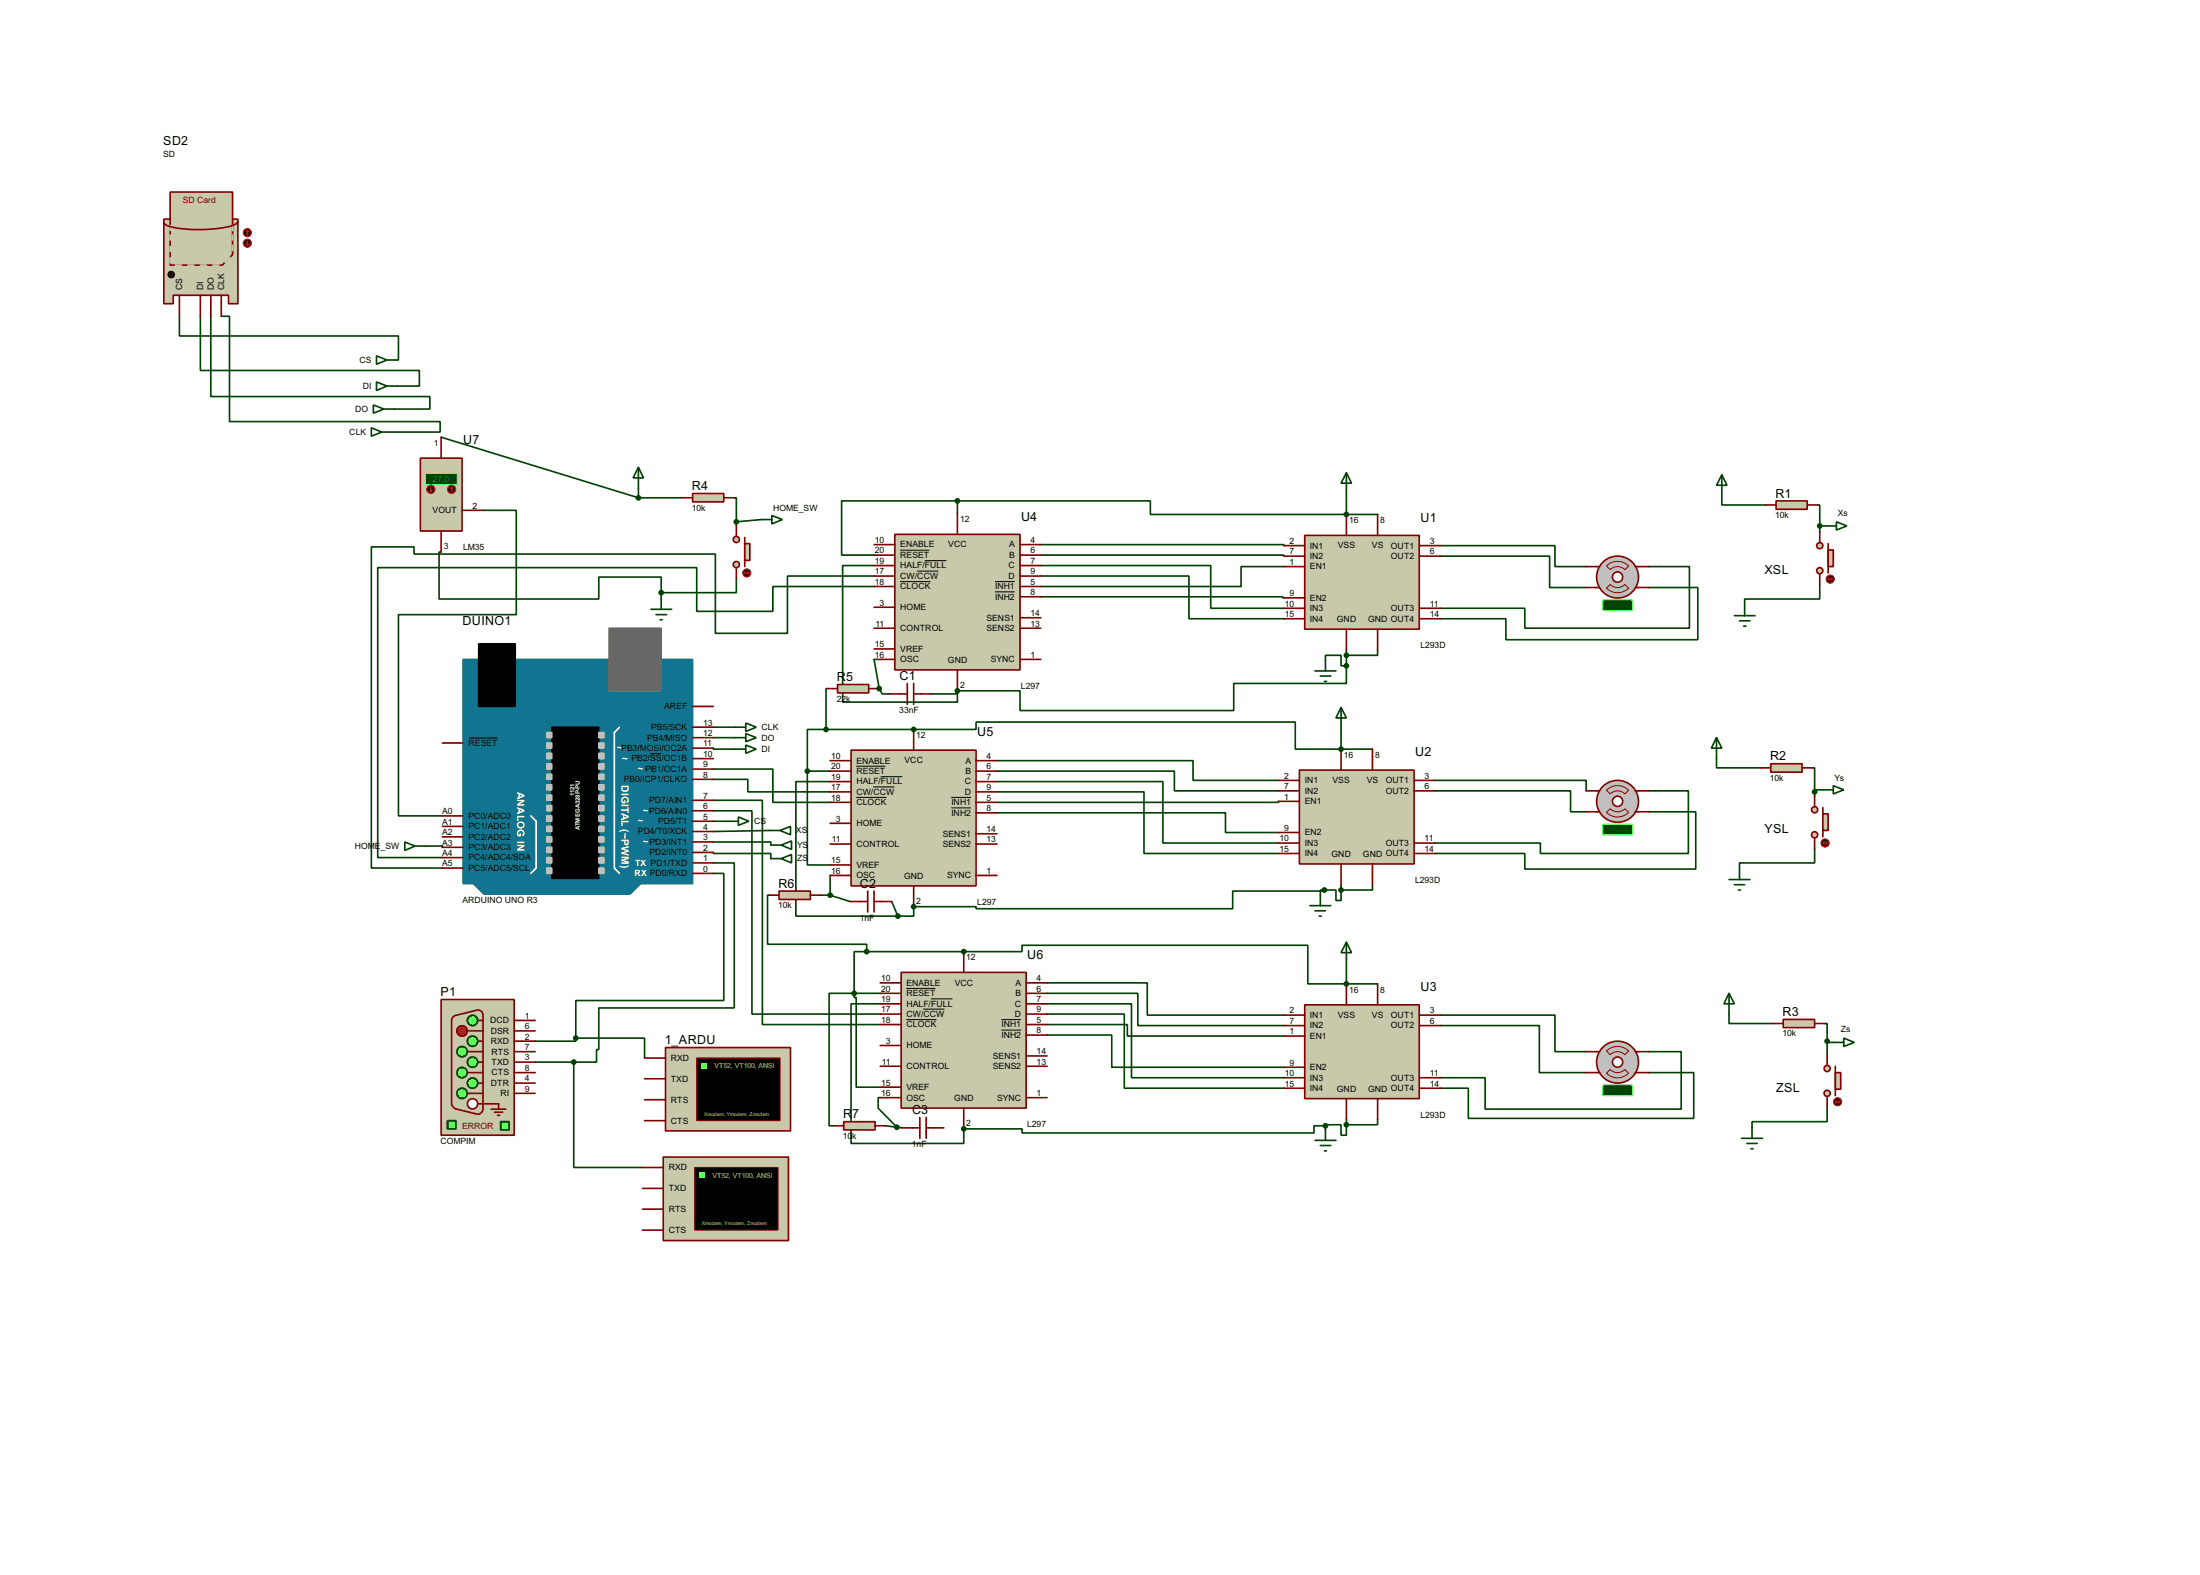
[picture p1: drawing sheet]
<svg xmlns="http://www.w3.org/2000/svg" width="536mm" height="383mm" viewBox="0 0 536 383" stroke-linecap="round" stroke-linejoin="round" font-family="sans-serif">
<circle cx="328" cy="125.3" r=".2" fill="#004000"/>
<path d="M328 120.2v5.1h7.6M328 158.3v1.3h7.6v-1.3" fill="none" stroke="#004000" stroke-width=".4"/>
<circle cx="326.7" cy="182.4" r=".2" fill="#004000"/>
<path d="M326.7 177.3v5.1h7.6M326.7 215.4v1.3h7.6v-1.3" fill="none" stroke="#004000" stroke-width=".4"/>
<circle cx="328" cy="239.6" r=".2" fill="#004000"/>
<g fill="none" stroke="#004000" stroke-width=".4">
<path d="M178.9 121.2h.5v5.9M179.4 127.1v1M185.5 126.5l-6.1 .6M233.2 122h-28.2v13.2h7.9M233.2 122h47v3.3h47.8M233.2 122v3M253.5 132.6h59.2v.3M253.5 135.2h59.2v.2M253.5 137.7h41.4v10.4h17.8M312.7 138h-10.4v4.8h-48.8M350.8 132.9h28v5.1h7.6M350.8 135.4h26.7v7.7h8.9"/>
<path d="M401.6 138h9.9v15h-40.1v-4.9h-20.6M419.4 120.7v2.3h10.7M442.8 123h.5v5.1M443.3 128.1v1.5M443.3 128.1h1.5M212.9 140.3h-21.1v13.9h-17.5v-19.3h-73.4v-1.7h-10.4v78.2h17.3M212.9 142.8h-24.6v6.1h-18.6v-10.7h-77.7v70.6h15.8M253.5 140.3h36.1v10.4h23.1M253.5 145.3h59v.3h.2M328 159.6v2.5h-1.3v-2.5h-3.8v1.2M401.6 143.1h12v12.7h-46.8v-5.1h-16M443.3 142.3v3.6h-18.3v1.5"/>
<path d="M222.6 177.6h15.2v-1.8h77.7v6.6h11.2M173.8 189.8h8.4v3h20M173.8 187.3h14.5v8.1h13.9M173.8 197.4h9.4v49.5h31.2M173.8 194.9h11.9v54.6h28.7M242.9 185.2h47.7v4.8h20.9M242.9 187.8h43.2v4.8h25.4M242.9 190.3h40.4v15h28.2M242.9 192.8h35.8v15h32.8M242.9 197.9h55.6v4.8h13M311.5 195.1v.3h-68.6M349.6 190h36.8v2.6"/>
<path d="M349.6 192.6h33v5.1h3.8M401.6 192.6h9.7v15.2h-36.1v-2.5h-25.6M401.6 197.7h11.5v13.9h-41.7v-3.8h-21.8M418.1 184.7v2.3h10.7M441.5 187h.5v5.8M442 192.8v1.1M444 192.3h-1.7v.5h-.3M103.7 206h4.1v.3M173.8 212.7h2.5v30.9h-36v9.2M173.8 205h14v.8M173.8 207.6v.2h14v1.3M187.5 202.2l-13.7 .3"/>
<path d="M442 206.6v3.5h-18.3v1.5M255.1 239.3h24.4v7.9h33.2M328 234.5v5.1h7.6M140.3 252.8v.7h-9.9M140.3 252.8h16.7v4.8M255.1 241.9h22.1v7.8h35.5M255.1 244.4h20.5v18h37.1M255.1 246.9h18.8v18.1h38.8M255.1 249.5h19.5v2.8h38.1M255.1 252h15.7v7.9h41.9M350.8 247.2h28v8.9h7.6M350.8 249.7h24.2v11.5h11.4"/>
<path d="M401.6 256.1h7.9v14h-47.7v-7.7h-11M421.2 246.9v2.3h10.7M444.6 249.2h.5v4.3M445.1 253.5h.5v.3h1M445.1 253.5v3.3M328 272.6v1.3h7.6v-1.3M401.6 261.2h11v11.1h-54.9v-7.3h-6.9M445.1 269.5v3.6h-18.3v1.5"/>
</g>
<circle cx="222.6" cy="177.6" r=".2" fill="#004000"/>
<path d="M326.7 216.7v2.6h-1.3v-2.6h-3.8v1.3M234.8 231.7h14.2v-1.5h69.6v9.4h9.4" fill="none" stroke="#004000" stroke-width=".4"/>
<circle cx="234.8" cy="231.7" r=".2" fill="#004000"/>
<path d="M322.9 274.1h-2.8v1.8h-71.1v-1h-14.2M322.9 274.1v1M328 273.9v2.5h-1.3v-2.5h-3.8v.2" fill="none" stroke="#004000" stroke-width=".4"/>
<circle cx="234.8" cy="274.9" r=".2" fill="#004000"/>
<path d="M322.6 216.7v.3h-22.3v4.3h-62.5v-.5h-15.2M214.4 244.4h-7.1v34h27.5v-3.5" fill="none" stroke="#004000" stroke-width=".4"/>
<circle cx="222.6" cy="220.8" r=".2" fill="#004000"/>
<path d="M328 162.1v4.3h-27.5v6.6h-52v-4.8h-15.3" fill="none" stroke="#004000" stroke-width=".4"/>
<circle cx="233.2" cy="168.2" r=".2" fill="#004000"/>
<path d="M212.9 137.7h-7.6v33.3h27.9v-2.8l-.2 .8h-6.1M201.2 177.6h-4.5v10.2M201.2 177.6h21.4M201.5 167.7h-.3v9.9M212.9 160.6l1.3 7.1M196.7 187.8v22.8h5.5M196.7 187.8h5.5M214.4 241.9h-6.3v1h.5v21.8h5.8" fill="none" stroke="#004000" stroke-width=".4"/>
<circle cx="214.2" cy="167.7" r=".2" fill="#004000"/>
<g fill="none" stroke="#004000" stroke-width=".4">
<path d="M43.7 77v4.8h53.4v5.9h-.3M48.8 77v13.2h53.4v3.8h-5.4M51.4 77v19.6h53.3v3h-8.6M53.9 77h2v25.7h51.3v2.5h-11.6M107.5 106.5l48 14.7M155.5 118.9v2.3M107.5 134.4h-.5v11.5h38.9v-5.4h15.2v3.8M117.7 124.3h8.1v25.4h-28.7v49h10.7M155.5 121.2h10.7M161.1 144.3v1.6M179.4 140.8v3.5h-18.3M173.8 177.1h5.3"/>
<path d="M173.8 179.6h5.3M214.2 167.7l.7 1.3h1.8M173.8 182.2v.2h5.3M173.8 200h3.5M202.2 190.3h-8.3v32.8h24.8M173.8 210.1h5.1v35.3h-33v10.2h-.6v3h-5.5M187.3 218h-.3v11.9h24.1v1.8M200 218h2.2M202.2 213.2v4.8M202.2 218l4.9 1.5M217.2 219.5l1.5 3.6M211.1 231.7h-3v10.2h-6.1v32.2h1"/>
<path d="M211.1 231.7h23.7M222.6 220.8v2.3h-3.9M130.4 258.6h9.4M139.8 258.6v25.7h16.7M214.4 267.3h-.5v2.5l4.6 4.7M215.7 274.1l2.8 .4M218.5 274.5l1.3 .1"/>
</g>
<path d="M162.1 255.1h30.5v20.3h-30.5z" fill="#c8c8aa" stroke="#800000" stroke-width=".4"/>
<path d="M169.7 257.6h20.3v15.3h-20.3z" fill="#000" stroke="#800000" stroke-width=".25"/>
<path d="M171 258.9h1.3v1.3h-1.3z" fill="#0f0"/>
<path d="M157 257.6h5.1M157 267.8h5.1M157 262.7h5.1M157 272.9h5.1" fill="none" stroke="#800000" stroke-width=".4"/>
<path d="M317.8 130.4h27.9v22.8h-27.9z" fill="#c8c8aa" stroke="#800000" stroke-width=".4"/>
<g fill="none" stroke="#800000" stroke-width=".4">
<path d="M312.7 132.9h5.1M312.7 135.4h5.1M312.7 138h5.1M328 125.3v5.1M335.6 125.3v5.1M345.7 132.9h5.1M345.7 135.4h5.1M312.7 148.1h5.1M312.7 150.7h5.1M312.7 145.6h5.1M328 153.2v5.1M335.6 153.2v5.1"/>
<path d="M345.7 148.1h5.1M345.7 150.7h5.1M168.7 179.6h5.1M168.7 177.1h5.1M168.7 172h5.1M107.8 198.7h5M107.8 180.9h5M168.7 200h5.1M168.7 197.4h5.1M168.7 194.9h5.1M168.7 189.8h5.1M168.7 187.3h5.1"/>
<path d="M168.7 184.7h5.1M168.7 182.2h5.1M107.8 211.4h5M107.8 208.8h5M107.8 206.3h5M107.8 203.8h5M107.8 201.2h5M168.7 212.7h5.1M168.7 210.1h5.1M168.7 207.6h5.1M168.7 205h5.1M168.7 202.5h5.1"/>
</g>
<path d="M328 115.1l1.2 2.6h-2.5zM328 115.1v5.1M320.3 163.4h5.1M321.6 164.6h2.6M322.6 165.9h.5M322.9 160.8v2.6" fill="none" stroke="#004000" stroke-width=".4"/>
<g fill="#004000" stroke="#004000" stroke-width=".4">
<circle cx="327.9" cy="125.3" r=".5"/>
<circle cx="327.9" cy="159.6" r=".5"/>
</g>
<path d="M115.4 215.2h40.6l-2.5 2.5h-35.6z" fill-rule="evenodd" fill="#117491" stroke="#117491" stroke-width=".4"/>
<path d="M112.8 160.6h55.9v54.6h-55.9z" fill="#117491" stroke="#117491" stroke-width=".4"/>
<path d="M148.4 153h12.7v15.2h-12.7z" fill="#686767" stroke="#686767" stroke-width=".4"/>
<path d="M116.6 156.8h8.9v15.2h-8.9zM134.4 177.1h11.5v36.8h-11.5z" fill="#000" stroke="#000" stroke-width=".4"/>
<path d="M150.9 177.1l-1.2 1.3v33l1.2 1.3M129.3 198.7l1.3 1.3v11.4l-1.3 1.3" fill="none" stroke="#fff" stroke-width=".4"/>
<g fill="#c0c0c0" stroke="#c0c0c0" stroke-width=".4">
<path d="M145.9 178.4h1.2v1.2h-1.2z"/>
<path d="M145.9 180.9h1.2v1.3h-1.2z"/>
<path d="M145.9 183.4h1.2v1.3h-1.2z"/>
<path d="M145.9 186h1.2v1.3h-1.2z"/>
<path d="M145.9 188.5h1.2v1.3h-1.2z"/>
<path d="M145.9 191.1h1.2v1.2h-1.2z"/>
<path d="M145.9 193.6h1.2v1.3h-1.2z"/>
<path d="M145.9 196.1h1.2v1.3h-1.2z"/>
<path d="M145.9 198.7h1.2v1.3h-1.2z"/>
<path d="M145.9 201.2h1.2v1.3h-1.2z"/>
<path d="M145.9 203.8h1.2v1.2h-1.2z"/>
<path d="M145.9 206.3h1.2v1.3h-1.2z"/>
<path d="M145.9 208.8h1.2v1.3h-1.2z"/>
<path d="M145.9 211.4h1.2v1.3h-1.2z"/>
<path d="M133.2 178.4h1.2v1.2h-1.2z"/>
<path d="M133.2 180.9h1.2v1.3h-1.2z"/>
<path d="M133.2 183.4h1.2v1.3h-1.2z"/>
<path d="M133.2 186h1.2v1.3h-1.2z"/>
<path d="M133.2 188.5h1.2v1.3h-1.2z"/>
<path d="M133.2 191.1h1.2v1.2h-1.2z"/>
<path d="M133.2 193.6h1.2v1.3h-1.2z"/>
<path d="M133.2 196.1h1.2v1.3h-1.2z"/>
<path d="M133.2 198.7h1.2v1.3h-1.2z"/>
<path d="M133.2 201.2h1.2v1.3h-1.2z"/>
<path d="M133.2 203.8h1.2v1.2h-1.2z"/>
<path d="M133.2 206.3h1.2v1.3h-1.2z"/>
<path d="M133.2 208.8h1.2v1.3h-1.2z"/>
<path d="M133.2 211.4h1.2v1.3h-1.2z"/>
</g>
<path d="M114.1 179.7h7.1M158.3 183.5h2.8" fill="none" stroke="#000" stroke-width=".24"/>
<path d="M316.5 187.5h28v22.9h-28z" fill="#c8c8aa" stroke="#800000" stroke-width=".4"/>
<g fill="none" stroke="#800000" stroke-width=".4">
<path d="M311.5 190h5M311.5 192.6h5M311.5 195.1h5M326.7 182.4v5.1M334.3 182.4v5.1M344.5 190h5.1M344.5 192.6h5.1M311.5 205.3h5M311.5 207.8h5M311.5 202.7h5M326.7 210.4v5M334.3 210.4v5"/>
<path d="M344.5 205.3h5.1M344.5 207.8h5.1"/>
</g>
<path d="M326.7 172.3l1.3 2.5h-2.6zM326.7 172.3v5M321.6 218v2.5M319.1 220.5h5.1M320.3 221.8h2.6M321.4 223.1h.5" fill="none" stroke="#004000" stroke-width=".4"/>
<g fill="#004000" stroke="#004000" stroke-width=".4">
<circle cx="326.6" cy="182.4" r=".5"/>
<circle cx="326.6" cy="216.7" r=".5"/>
</g>
<path d="M317.8 244.7h27.9v22.8h-27.9z" fill="#c8c8aa" stroke="#800000" stroke-width=".4"/>
<g fill="none" stroke="#800000" stroke-width=".4">
<path d="M328 239.6v5.1M335.6 239.6v5.1M312.7 247.2h5.1M312.7 249.7h5.1M312.7 252.3h5.1M312.7 259.9h5.1M345.7 247.2h5.1M345.7 249.7h5.1M312.7 262.4h5.1M312.7 265h5.1M328 267.5v5.1M335.6 267.5v5.1"/>
<path d="M345.7 262.4h5.1M345.7 265h5.1"/>
</g>
<path d="M328 229.4l1.2 2.6h-2.5zM328 229.4v5.1M320.3 277.7h5.1M321.6 278.9h2.6M322.9 275.1v2.6M322.6 280.2h.5" fill="none" stroke="#004000" stroke-width=".4"/>
<g fill="#004000" stroke="#004000" stroke-width=".4">
<circle cx="327.9" cy="239.6" r=".5"/>
<circle cx="327.9" cy="273.9" r=".5"/>
</g>
<circle cx="394" cy="195.1" r="5.1" fill="#c0c0c0" stroke="#800000" stroke-width=".4"/>
<circle cx="394" cy="195.1" r="1.25" fill="#feffff" stroke="#800000" stroke-width=".4"/>
<path d="M388.9 192.6h.8M388.9 197.7h.8M398.3 192.6h.8M398.3 197.7h.8" fill="none" stroke="#800000" stroke-width=".4"/>
<path d="M390.5 200.7h7.1v2.6h-7.1z" fill="#004000" stroke="#0f0" stroke-width=".24"/>
<path d="M391.3 197.8l.9-.9a2.53 2.53 0 0 0 3.6 0l.9 .9a3.8 3.8 0 0 1-5.4 0zM391.3 192.4a3.8 3.8 0 0 1 5.4 0l-.9 .9a2.54 2.54 0 0 0-3.6 0z" fill="none" stroke="#800000" stroke-width=".24"/>
<path d="M386.4 192.6h2.5M386.4 197.7h2.5M399.1 192.6h2.5M399.1 197.7h2.5" fill="none" stroke="#800000" stroke-width=".4"/>
<circle cx="394" cy="258.6" r="5.1" fill="#c0c0c0" stroke="#800000" stroke-width=".4"/>
<circle cx="394" cy="258.6" r="1.25" fill="#feffff" stroke="#800000" stroke-width=".4"/>
<path d="M388.9 256.1h.8M398.3 256.1h.8M388.9 261.2h.8M398.3 261.2h.8" fill="none" stroke="#800000" stroke-width=".4"/>
<path d="M390.5 264.2h7.1v2.6h-7.1z" fill="#004000" stroke="#0f0" stroke-width=".24"/>
<path d="M391.3 255.9a3.8 3.8 0 0 1 5.4 0l-.9 .9a2.54 2.54 0 0 0-3.6 0zM391.3 261.3l.9-.9a2.53 2.53 0 0 0 3.6 0l.9 .9a3.8 3.8 0 0 1-5.4 0z" fill="none" stroke="#800000" stroke-width=".24"/>
<path d="M386.4 256.1h2.5M399.1 256.1h2.5M386.4 261.2h2.5M399.1 261.2h2.5" fill="none" stroke="#800000" stroke-width=".4"/>
<circle cx="394" cy="140.5" r="5.1" fill="#c0c0c0" stroke="#800000" stroke-width=".4"/>
<circle cx="394" cy="140.5" r="1.25" fill="#feffff" stroke="#800000" stroke-width=".4"/>
<path d="M388.9 138h.8M398.3 138h.8M388.9 143.1h.8M398.3 143.1h.8" fill="none" stroke="#800000" stroke-width=".4"/>
<path d="M390.5 146.1h7.1v2.5h-7.1z" fill="#004000" stroke="#0f0" stroke-width=".24"/>
<path d="M391.3 137.8a3.8 3.8 0 0 1 5.4 0l-.9 .9a2.54 2.54 0 0 0-3.6 0zM391.3 143.2l.9-.9a2.53 2.53 0 0 0 3.6 0l.9 .9a3.8 3.8 0 0 1-5.4 0z" fill="none" stroke="#800000" stroke-width=".24"/>
<path d="M386.4 138h2.5M399.1 138h2.5M386.4 143.1h2.5M399.1 143.1h2.5" fill="none" stroke="#800000" stroke-width=".4"/>
<path d="M107.5 243.4h17.8v33h-17.8z" fill="#c8c8aa" stroke="#800000" stroke-width=".4"/>
<path d="M110.3 247.7l.7-.5 5.4-1.3a1.23 1.23 0 0 1 1.3 1.3v22.9a1.39 1.39 0 0 1-1.3 1.2l-5.1-1.2a1.64 1.64 0 0 1-1.3-1.3v-20.3z" fill-rule="evenodd" fill="#c8c8aa" stroke="#800000" stroke-width=".4"/>
<g fill="none" stroke="#800000" stroke-width=".4">
<path d="M113.8 251h3.9M113.8 256.1h3.9M116.4 248.5h1.3M116.4 253.5h1.3M116.4 258.6h1.3M109 272.9h2.1v2h-2.1zM113.8 261.2h3.9M113.8 266.2h3.9M116.4 263.7h1.3M116.4 268.8h5.1v1.3M119.7 270.1h3.5M120.5 270.8h2"/>
<path d="M121.2 271.6h.5M122 273.1h2v2h-2z"/>
<circle cx="112.5" cy="256.1" r="1.25"/>
<circle cx="112.5" cy="251" r="1.25"/>
<circle cx="115.1" cy="253.5" r="1.25"/>
<circle cx="115.1" cy="258.6" r="1.25"/>
<circle cx="115.1" cy="248.5" r="1.25"/>
<circle cx="112.5" cy="266.2" r="1.25"/>
<circle cx="112.5" cy="261.2" r="1.25"/>
<circle cx="115.1" cy="263.7" r="1.25"/>
</g>
<circle cx="115.1" cy="268.8" r="1.25" fill="#feffff" stroke="#800000" stroke-width=".4"/>
<g fill="#0f0" stroke="#008000" stroke-width=".4">
<circle cx="115.1" cy="258.6" r="1.25"/>
<circle cx="115.1" cy="253.5" r="1.25"/>
<circle cx="112.5" cy="261.2" r="1.25"/>
<circle cx="112.5" cy="256.1" r="1.25"/>
</g>
<circle cx="112.5" cy="251" r="1.25" fill="#f00" stroke="#800000" stroke-width=".4"/>
<g fill="#0f0" stroke="#008000" stroke-width=".4">
<circle cx="115.1" cy="263.7" r="1.25"/>
<circle cx="115.1" cy="248.5" r="1.25"/>
<circle cx="112.5" cy="266.2" r="1.25"/>
</g>
<g fill="#0f0" stroke="#008000" stroke-width=".4">
<path d="M109 272.9h2.1v2h-2.1z"/>
<path d="M122 273.1h2v2h-2z"/>
</g>
<path d="M125.3 258.6h5.1M125.3 253.5h5.1M125.3 256.1h5.1M125.3 251h5.1M125.3 248.5h5.1M125.3 261.2h5.1M125.3 263.7h5.1M125.3 266.2h5.1" fill="none" stroke="#800000" stroke-width=".4"/>
<circle cx="140.2" cy="252.8" r=".5" fill="#004000" stroke="#004000" stroke-width=".4"/>
<path d="M432.6 122h7.6v2h-7.6z" fill="#c8c8aa" stroke="#800000" stroke-width=".4"/>
<path d="M430.1 123h2.5M440.2 123h2.6" fill="none" stroke="#800000" stroke-width=".4"/>
<g fill="#c8c8aa" stroke="#800000" stroke-width=".4">
<circle cx="443.2" cy="139" r=".75"/>
<circle cx="443.2" cy="132.9" r=".75"/>
</g>
<path d="M445.3 132.4v7.1" fill="none" stroke="#800000" stroke-width=".4"/>
<path d="M445.3 133.9h1.3v4.1h-1.3z" fill="#c8c8aa" stroke="#800000" stroke-width=".4"/>
<path d="M443.3 129.6v2.5M443.3 139.8v2.5" fill="none" stroke="#800000" stroke-width=".4"/>
<circle cx="445.8" cy="141" r="1" fill="#400000" stroke="#f00" stroke-width=".24"/>
<path d="M445.3 141h1M445.3 141l.3 .3M445.6 140.8l-.3 .2M446.1 140.8l.2 .2M446.3 141l-.2 .3" fill="none" stroke="#f00" stroke-width=".24"/>
<path d="M419.4 115.6l1.3 2.6h-2.6zM419.4 115.6v5.1M422.5 149.9h5M423.7 151.2h2.6M424.7 152.5h.6M425 147.4v2.5" fill="none" stroke="#004000" stroke-width=".4"/>
<path d="M431.3 186h7.7v2h-7.7z" fill="#c8c8aa" stroke="#800000" stroke-width=".4"/>
<path d="M428.8 187h2.5M439 187h2.5" fill="none" stroke="#800000" stroke-width=".4"/>
<g fill="#c8c8aa" stroke="#800000" stroke-width=".4">
<circle cx="442" cy="203.3" r=".75"/>
<circle cx="442" cy="197.2" r=".75"/>
</g>
<path d="M444 196.7v7.1" fill="none" stroke="#800000" stroke-width=".4"/>
<path d="M444 198.2h1.3v4h-1.3z" fill="#c8c8aa" stroke="#800000" stroke-width=".4"/>
<path d="M442 193.9v2.5M442 204v2.6" fill="none" stroke="#800000" stroke-width=".4"/>
<circle cx="444.5" cy="205.3" r="1" fill="#400000" stroke="#f00" stroke-width=".24"/>
<path d="M444 205.3h1.1M444 205.3l.3 .2M444.3 205l-.3 .3M444.8 205l.3 .3M445.1 205.3l-.3 .2" fill="none" stroke="#f00" stroke-width=".24"/>
<path d="M418.1 179.6l1.3 2.6h-2.5zM418.1 179.6v5.1M421.2 214.2h5.1M422.5 215.4h2.5M423.5 216.7h.5M423.7 211.6v2.6" fill="none" stroke="#004000" stroke-width=".4"/>
<path d="M434.4 248.2h7.6v2h-7.6z" fill="#c8c8aa" stroke="#800000" stroke-width=".4"/>
<path d="M431.9 249.2h2.5M442 249.2h2.6" fill="none" stroke="#800000" stroke-width=".4"/>
<g fill="#c8c8aa" stroke="#800000" stroke-width=".4">
<circle cx="445" cy="266.2" r=".75"/>
<circle cx="445" cy="260.2" r=".75"/>
</g>
<path d="M447.1 259.6v7.2" fill="none" stroke="#800000" stroke-width=".4"/>
<path d="M447.1 261.2h1.3v4h-1.3z" fill="#c8c8aa" stroke="#800000" stroke-width=".4"/>
<path d="M445.1 256.8v2.6M445.1 267v2.5" fill="none" stroke="#800000" stroke-width=".4"/>
<circle cx="447.6" cy="268.3" r="1" fill="#400000" stroke="#f00" stroke-width=".24"/>
<path d="M447.1 268.3h1M447.1 268.3l.2 .2M447.3 268l-.2 .3M447.9 268l.2 .3M448.1 268.3l-.2 .2" fill="none" stroke="#f00" stroke-width=".24"/>
<g fill="none" stroke="#004000" stroke-width=".4">
<path d="M444.8 128.1h2.5M447.3 127.1l2.6 1-2.6 1zM444 192.3h2.6M446.6 191.3l2.5 1-2.5 1zM187.5 202.2h2.5M187.8 205.8h2.5M187.8 209.1h2.5M190 202.2l2.6-1v2.1zM190.3 205.8l2.5-1v2zM190.3 209.1l2.5-1v2zM421.2 241.9l1.3 2.5h-2.6zM421.2 241.9v5"/>
<path d="M446.6 253.8h2.5M449.1 252.8l2.6 1-2.6 1zM424.2 277.2h5.1M425.5 278.4h2.5M426.5 279.7h.5M426.8 274.6v2.6"/>
</g>
<g fill="#004000" stroke="#004000" stroke-width=".4">
<circle cx="443.2" cy="128.1" r=".5"/>
<circle cx="442" cy="192.8" r=".5"/>
<circle cx="445" cy="253.5" r=".5"/>
</g>
<path d="M168.7 120.2h7.6v2h-7.6z" fill="#c8c8aa" stroke="#800000" stroke-width=".4"/>
<path d="M166.2 121.2h2.5M176.3 121.2h2.6" fill="none" stroke="#800000" stroke-width=".4"/>
<g fill="#c8c8aa" stroke="#800000" stroke-width=".4">
<circle cx="179.3" cy="137.5" r=".75"/>
<circle cx="179.3" cy="131.4" r=".75"/>
</g>
<path d="M181.4 130.9v7.1" fill="none" stroke="#800000" stroke-width=".4"/>
<path d="M181.4 132.4h1.3v4.1h-1.3z" fill="#c8c8aa" stroke="#800000" stroke-width=".4"/>
<path d="M179.4 128.1v2.5M179.4 138.2v2.6" fill="none" stroke="#800000" stroke-width=".4"/>
<circle cx="181.9" cy="139.5" r="1" fill="#400000" stroke="#f00" stroke-width=".24"/>
<path d="M181.4 139.5h1M181.4 139.5l.3 .3M181.7 139.2l-.3 .3M182.2 139.2l.2 .3M182.4 139.5l-.2 .3" fill="none" stroke="#f00" stroke-width=".24"/>
<path d="M155.5 113.8l1.3 2.6h-2.6zM155.5 113.8v5.1M185.5 126.5h2.5M188 125.5l2.6 1-2.6 1.1zM158.6 148.4h5M159.8 149.7h2.6M160.8 150.9h.5M161.1 145.9v2.5M98.6 205l2.5 1-2.5 1.1zM101.1 206h2.6" fill="none" stroke="#004000" stroke-width=".4"/>
<circle cx="179.3" cy="127.1" r=".5" fill="#004000" stroke="#004000" stroke-width=".4"/>
<path d="M218 130.1h30.5v33h-30.5z" fill="#c8c8aa" stroke="#800000" stroke-width=".4"/>
<g fill="none" stroke="#800000" stroke-width=".4">
<path d="M212.9 137.7h5.1M212.9 135.2h5.1M212.9 132.6h5.1M233.2 125v5.1M248.5 137.7h5M248.5 135.2h5M248.5 132.6h5M212.9 140.3h5.1M212.9 142.8h5.1M212.9 147.9h5.1M212.9 153h5.1M212.9 158h5.1"/>
<path d="M248.5 140.3h5M248.5 142.8h5M248.5 145.3h5M248.5 153h5M248.5 150.4h5M212.9 160.6h5.1M233.2 163.1v5.1M248.5 160.6h5"/>
</g>
<path d="M219.3 134h7.1M223.4 139.1h5.2M225.3 136.5h5.2M219.3 141.6h7.3M242.4 141.6h4.8M242.4 144.1h4.8" fill="none" stroke="#000" stroke-width=".24"/>
<path d="M207.3 182.7h30.5v33h-30.5z" fill="#c8c8aa" stroke="#800000" stroke-width=".4"/>
<g fill="none" stroke="#800000" stroke-width=".4">
<path d="M222.6 177.6v5.1M202.2 190.3h5.1M202.2 192.8h5.1M202.2 195.4h5.1M202.2 187.8h5.1M202.2 185.2h5.1M237.8 190.3h5.1M237.8 192.8h5.1M237.8 195.4h5.1M237.8 187.8h5.1M237.8 185.2h5.1M237.8 197.9h5.1"/>
<path d="M202.2 200.5h5.1M202.2 213.2h5.1M202.2 205.5h5.1M202.2 210.6h5.1M222.6 215.7v5.1M237.8 213.2h5.1M237.8 205.5h5.1M237.8 203h5.1"/>
</g>
<path d="M208.6 194.2h7.3M208.6 186.6h7.1M212.7 191.6h5.2M214.6 189.1h5.2M231.7 194.2h4.8M231.7 196.7h4.8" fill="none" stroke="#000" stroke-width=".24"/>
<path d="M219.5 236.8h30.5v33h-30.5z" fill="#c8c8aa" stroke="#800000" stroke-width=".4"/>
<g fill="none" stroke="#800000" stroke-width=".4">
<path d="M214.4 239.3h5.1M234.8 231.7v5.1M250 239.3h5.1M214.4 244.4h5.1M214.4 246.9h5.1M214.4 249.5h5.1M214.4 254.6h5.1M214.4 241.9h5.1M214.4 259.6h5.1M250 244.4h5.1M250 246.9h5.1M250 249.5h5.1"/>
<path d="M250 241.9h5.1M250 252h5.1M250 259.6h5.1M250 257.1h5.1M214.4 267.3h5.1M214.4 264.7h5.1M234.8 269.8v5.1M250 267.3h5.1"/>
</g>
<path d="M220.8 248.3h7.3M220.8 240.7h7.1M224.9 245.7h5.2M226.8 243.2h5.2M243.9 248.3h4.8M243.9 250.8h4.8" fill="none" stroke="#000" stroke-width=".24"/>
<g fill="#004000" stroke="#004000" stroke-width=".4">
<circle cx="233.2" cy="122" r=".5"/>
<circle cx="327.9" cy="162.1" r=".5"/>
<circle cx="222.5" cy="177.6" r=".5"/>
<circle cx="322.6" cy="216.7" r=".5"/>
<circle cx="234.7" cy="231.7" r=".5"/>
<circle cx="322.8" cy="274.1" r=".5"/>
<circle cx="234.7" cy="274.9" r=".5"/>
<circle cx="222.5" cy="220.8" r=".5"/>
<circle cx="233.2" cy="168.2" r=".5"/>
<circle cx="196.6" cy="187.8" r=".5"/>
<circle cx="208" cy="241.9" r=".5"/>
</g>
<path d="M204 166.7h7.6v2h-7.6z" fill="#c8c8aa" stroke="#800000" stroke-width=".4"/>
<path d="M201.5 167.7h2.5M211.6 167.7h2.6M216.7 169h4.3M221 166.4v5.1M222.6 166.4v5.1M222.6 169h4.3M207.1 219.5h4.3M211.4 217v5.1M212.9 217v5.1M212.9 219.5h4.3" fill="none" stroke="#800000" stroke-width=".4"/>
<g fill="#004000" stroke="#004000" stroke-width=".4">
<circle cx="201.2" cy="177.6" r=".5"/>
<circle cx="214.1" cy="167.7" r=".5"/>
</g>
<path d="M189.8 217h7.6v2h-7.6z" fill="#c8c8aa" stroke="#800000" stroke-width=".4"/>
<path d="M187.3 218h2.5M197.4 218h2.6M219.8 274.6h4.3M224.1 272.1v5.1M225.6 272.1v5.1M225.6 274.6h4.3" fill="none" stroke="#800000" stroke-width=".4"/>
<g fill="#004000" stroke="#004000" stroke-width=".4">
<circle cx="202.2" cy="218" r=".5"/>
<circle cx="211.1" cy="231.7" r=".5"/>
<circle cx="218.7" cy="223.1" r=".5"/>
</g>
<path d="M205.5 273.1h7.7v2h-7.7z" fill="#c8c8aa" stroke="#800000" stroke-width=".4"/>
<path d="M203 274.1h2.5M213.2 274.1h2.5" fill="none" stroke="#800000" stroke-width=".4"/>
<circle cx="218.4" cy="274.5" r=".5" fill="#004000" stroke="#004000" stroke-width=".4"/>
<path d="M102.4 111.6h10.2v17.7h-10.2z" fill="#c8c8aa" stroke="#800000" stroke-width=".4"/>
<path d="M103.7 115.4h7.6v2.5h-7.6z" fill="#004000" stroke="#0f0" stroke-width=".24"/>
<path d="M107.5 106.5v5.1M107.5 129.3v5.1M112.6 124.3h5.1" fill="none" stroke="#800000" stroke-width=".4"/>
<circle cx="110" cy="119.2" r="1" fill="#400000" stroke="#f00" stroke-width=".24"/>
<path d="M110 118.7l-.2 .2M110 118.7l.3 .2M110 118.7v1" fill="none" stroke="#f00" stroke-width=".24"/>
<circle cx="104.9" cy="119.2" r="1" fill="#400000" stroke="#f00" stroke-width=".24"/>
<path d="M104.7 119.4l.3 .3M105 118.7v1M105.2 119.4l-.2 .3" fill="none" stroke="#f00" stroke-width=".24"/>
<g fill="#004000" stroke="#004000" stroke-width=".4">
<circle cx="155.5" cy="121.2" r=".5"/>
<circle cx="161" cy="144.3" r=".5"/>
</g>
<g fill="none" stroke="#004000" stroke-width=".4">
<path d="M91 98.6l2.5 1-2.5 1zM91.7 86.7l2.6 1-2.6 1zM91.7 93l2.6 1-2.6 1.1zM93.5 99.6h2.6M94.3 87.7h2.5M94.3 94h2.5M90.5 104.2l2.5 1-2.5 1zM93 105.2h2.6M179.1 177.1h2.6M179.1 179.6h2.6M181.7 176.1l2.5 1-2.5 1zM181.7 178.6l2.5 1-2.5 1z"/>
<path d="M177.3 200h2.6M179.1 182.4h2.6M179.9 198.9l2.5 1.1-2.5 1zM181.7 181.4l2.5 1-2.5 1z"/>
</g>
<path d="M161.6 281.7h30.5v20.4h-30.5z" fill="#c8c8aa" stroke="#800000" stroke-width=".4"/>
<path d="M169.2 284.3h20.3v15.2h-20.3z" fill="#000" stroke="#800000" stroke-width=".25"/>
<path d="M170.5 285.6h1.3v1.2h-1.3z" fill="#0f0"/>
<path d="M156.5 284.3h5.1M156.5 294.4h5.1M156.5 289.4h5.1M156.5 299.5h5.1" fill="none" stroke="#800000" stroke-width=".4"/>
<circle cx="139.7" cy="258.6" r=".5" fill="#004000" stroke="#004000" stroke-width=".4"/>
<g fill="#c8c8aa" stroke="#800000" stroke-width=".4">
<path d="M39.9 53.4h18.1v20.6h-2.3v-2.1h-13.5v2.1h-2.3z" fill-rule="evenodd"/>
<path d="M41.5 46.8h15.2v15.2l-2.5 2.6h-12.7z" fill-rule="evenodd"/>
</g>
<path d="M58 53.9a2.16 2.16 0 0 1-1.9 1.2 33.7 33.7 0 0 1-15.3-.1l-.8-.6-.1-.2M55.7 63l-1 1.1" fill="none" stroke="#800000" stroke-width=".4"/>
<path d="M41.5 54.9v1.3M41.5 57.2v1.3M41.5 60v1.3M56.7 54.9v1.3M56.7 57.2v1.3M56.7 59.7v1.3M41.5 62.8v1.3M42.7 64.6h1.6M45.8 64.6h1.5M48.8 64.6h1.5M51.9 64.6h1.5" fill="none" stroke="#c8c8aa" stroke-width=".4"/>
<path d="M55.9 62.8l-1 1" fill="none" stroke="#c8c8aa" stroke-width=".65"/>
<circle cx="41.7" cy="66.9" r=".8" fill="#400000" stroke="#000" stroke-width=".24"/>
<path d="M43.7 71.9v5.1M48.8 71.9v5.1M51.4 71.9v5.1M53.9 71.9v5.1" fill="none" stroke="#800000" stroke-width=".4"/>
<circle cx="60.2" cy="56.7" r="1" fill="#400000" stroke="#f00" stroke-width=".24"/>
<path d="M60.3 56.2l.2 .2M60.3 56.2l-.3 .2M60.3 56.2v1" fill="none" stroke="#f00" stroke-width=".24"/>
<circle cx="60.2" cy="59.2" r="1" fill="#400000" stroke="#f00" stroke-width=".24"/>
<path d="M60 59.5l.3 .2M60.3 58.7v1M60.5 59.5l-.2 .2" fill="none" stroke="#f00" stroke-width=".24"/>
<g font-size="3.4">
<text x="39.8" y="35.3">SD2</text>
<text x="112.8" y="108.2">U7</text>
<text x="168.6" y="119.3">R4</text>
<text x="432.5" y="121.2">R1</text>
<text x="248.7" y="126.8">U4</text>
<text x="346" y="127">U1</text>
<text x="429.8" y="139.7">XSL</text>
<text x="112.7" y="152.2">DUINO1</text>
<text x="203.9" y="165.8">R</text>
<text x="206.1" y="165.8">5</text>
<text x="219.1" y="165.6">C1</text>
<text x="238.1" y="179.3">U5</text>
<text x="344.7" y="184.2">U2</text>
<text x="431.2" y="185.2">R2</text>
<text x="429.8" y="202.8">YSL</text>
<text x="189.6" y="216.2">R6</text>
<text x="209.5" y="216.2">C2</text>
<text x="250.2" y="233.4">U6</text>
<text x="107.3" y="242.6">P1</text>
<text x="346" y="241.3">U3</text>
<text x="434.2" y="247.4">R3</text>
<text x="161.9" y="254.3">1_ARDU</text>
<text x="432.6" y="266">ZSL</text>
<text x="205.4" y="272.3">R</text>
<text x="207.6" y="272.3">7</text>
<text x="222.2" y="271.3">C3</text>
</g>
<g font-size="2.8" fill="#fff">
<text x="151.4" y="191.1" transform="rotate(90 151.4 191.1)">DIGITAL (~PWM)</text>
<text x="125.9" y="192.8" transform="rotate(90 125.9 192.8)">ANALOG IN</text>
</g>
<g font-size="2.7" fill="#fff">
<text x="150.3" y="182.9">~</text>
<text x="151.6" y="185.5">~</text>
<text x="155.4" y="188">~</text>
<text x="155.4" y="200.7">~</text>
<text x="156.6" y="198.2">~</text>
<text x="156.6" y="205.8">~</text>
</g>
<g font-size="2.4">
<text x="39.7" y="38.3">SD</text>
<text x="44.4" y="70.6" transform="rotate(-90 44.4 70.6)">CS</text>
<text x="49.5" y="70.6" transform="rotate(-90 49.5 70.6)">DI</text>
<text x="52.1" y="70.6" transform="rotate(-90 52.1 70.6)">DO</text>
<text x="54.6" y="70.6" transform="rotate(-90 54.6 70.6)">CLK</text>
<text x="87.5" y="88.4">CS</text>
<text x="88.4" y="94.7">DI</text>
<text x="86.5" y="100.3">DO</text>
<text x="85.1" y="105.9">CLK</text>
<text x="105.7" y="108.6">1</text>
<text x="105.4" y="124.9">VOUT</text>
<text x="115.1" y="123.9">2</text>
<text x="168.5" y="124.3">10k</text>
<text x="188.3" y="124.5">HOME_SW</text>
<text x="447.6" y="125.7">Xs</text>
<text x="233.9" y="127.1">12</text>
<text x="328.6" y="127.4">16</text>
<text x="336.2" y="127.4">8</text>
<text x="432.4" y="126.1">10k</text>
<text x="108.1" y="133.8">3</text>
<text x="112.8" y="134">LM35</text>
<text x="213.1" y="137.3">19</text>
<text x="213.1" y="134.8">20</text>
<text x="213.1" y="132.2">10</text>
<text x="219.3" y="135.9">RESET</text>
<text x="219.3" y="133.3">ENABLE</text>
<text x="231" y="133.3">VCC</text>
<text x="245.8" y="133.3">A</text>
<text x="245.8" y="135.9">B</text>
<text x="251" y="132.2">4</text>
<text x="251" y="134.8">6</text>
<text x="251" y="137.3">7</text>
<text x="314.1" y="132.5">2</text>
<text x="314.1" y="135">7</text>
<text x="314.1" y="137.6">1</text>
<text x="319.1" y="133.6">IN1</text>
<text x="319.1" y="136.1">IN2</text>
<text x="325.9" y="133.5">VSS</text>
<text x="334.2" y="133.5">VS</text>
<text x="338.8" y="133.6">OUT1</text>
<text x="338.8" y="136.1">OUT2</text>
<text x="348.3" y="132.5">3</text>
<text x="348.3" y="135">6</text>
<text x="213.1" y="139.8">17</text>
<text x="213.1" y="142.4">18</text>
<text x="219.3" y="138.4">HALF/FULL</text>
<text x="219.3" y="141">CW/CCW</text>
<text x="219.3" y="143.5">CLOCK</text>
<text x="242.4" y="143.5">INH1</text>
<text x="245.6" y="138.4">C</text>
<text x="245.6" y="141">D</text>
<text x="251" y="139.8">9</text>
<text x="251" y="142.4">5</text>
<text x="319.1" y="138.7">EN1</text>
<text x="214.3" y="147.5">3</text>
<text x="219.3" y="148.6">HOME</text>
<text x="242.4" y="146">INH2</text>
<text x="251" y="144.9">8</text>
<text x="313" y="147.7">10</text>
<text x="314.1" y="145.2">9</text>
<text x="319.1" y="148.8">IN3</text>
<text x="319.1" y="146.3">EN2</text>
<text x="338.8" y="148.8">OUT3</text>
<text x="348.3" y="147.7">11</text>
<text x="213.3" y="152.6">11</text>
<text x="219.3" y="153.7">CONTROL</text>
<text x="240.3" y="151.1">SENS1</text>
<text x="240.3" y="153.7">SENS2</text>
<text x="251" y="150">14</text>
<text x="251" y="152.6">13</text>
<text x="313" y="150.3">15</text>
<text x="319.1" y="151.4">IN4</text>
<text x="325.6" y="151.5">GND</text>
<text x="333.2" y="151.5">GND OUT4</text>
<text x="348.3" y="150.3">14</text>
<text x="213.1" y="160.2">16</text>
<text x="213.1" y="157.6">15</text>
<text x="219.3" y="161.3">OSC</text>
<text x="219.3" y="158.7">VREF</text>
<text x="230.9" y="161.5">GND</text>
<text x="241.3" y="161.3">SYNC</text>
<text x="251" y="160.2">1</text>
<text x="346" y="157.9">L293D</text>
<text x="233.9" y="167.6">2</text>
<text x="248.7" y="167.8">L297</text>
<text x="161.8" y="172.7">AREF</text>
<text x="203.8" y="170.8">22k</text>
<text x="219.1" y="173.6">33nF</text>
<text x="158.6" y="177.8">PB5/SCK</text>
<text x="171.3" y="179.2">12</text>
<text x="171.3" y="176.7">13</text>
<text x="185.5" y="177.8">CLK</text>
<text x="223.2" y="179.7">12</text>
<text x="114.1" y="181.6">RESET</text>
<text x="151.3" y="182.9">PB3/MOSI/OC2A</text>
<text x="153.8" y="185.4">PB2/SS/OC1B</text>
<text x="157.6" y="180.3">PB4/MISO</text>
<text x="171.3" y="184.3">10</text>
<text x="171.3" y="181.8">11</text>
<text x="185.5" y="180.3">DO</text>
<text x="185.5" y="183.1">DI</text>
<text x="202.5" y="184.8">10</text>
<text x="208.6" y="185.9">ENABLE</text>
<text x="220.3" y="185.9">VCC</text>
<text x="235.1" y="185.9">A</text>
<text x="240.3" y="184.8">4</text>
<text x="327.3" y="184.6">16</text>
<text x="335" y="184.6">8</text>
<text x="151.9" y="190.5">PB0/ICP1/CLKO</text>
<text x="157.2" y="188">PB1/OC1A</text>
<text x="171.3" y="189.4">8</text>
<text x="171.3" y="186.9">9</text>
<text x="202.5" y="189.9">19</text>
<text x="202.5" y="187.3">20</text>
<text x="208.6" y="191">HALF/FULL</text>
<text x="208.6" y="188.5">RESET</text>
<text x="235" y="191">C</text>
<text x="235.1" y="188.5">B</text>
<text x="240.3" y="187.3">6</text>
<text x="240.3" y="189.9">7</text>
<text x="312.8" y="189.6">2</text>
<text x="317.8" y="190.7">IN1</text>
<text x="324.6" y="190.7">VSS</text>
<text x="332.9" y="190.7">VS</text>
<text x="337.5" y="190.7">OUT1</text>
<text x="347" y="189.6">3</text>
<text x="431.1" y="190.1">10k</text>
<text x="446.8" y="190.2">Ys</text>
<text x="158.1" y="195.6">PD7/AIN1</text>
<text x="171.3" y="197">6</text>
<text x="171.3" y="194.5">7</text>
<text x="202.5" y="192.4">17</text>
<text x="202.5" y="195">18</text>
<text x="208.6" y="193.5">CW/CCW</text>
<text x="208.6" y="196.1">CLOCK</text>
<text x="231.7" y="196.1">INH1</text>
<text x="235" y="193.5">D</text>
<text x="240.3" y="192.4">9</text>
<text x="240.3" y="195">5</text>
<text x="240.3" y="197.5">8</text>
<text x="312.8" y="192.2">7</text>
<text x="312.8" y="194.7">1</text>
<text x="317.8" y="193.3">IN2</text>
<text x="317.8" y="195.8">EN1</text>
<text x="337.5" y="193.3">OUT2</text>
<text x="347" y="192.2">6</text>
<text x="107.7" y="203.4">A2</text>
<text x="107.7" y="200.8">A1</text>
<text x="107.7" y="198.3">A0</text>
<text x="114.1" y="201.9">PC1/ADC1</text>
<text x="114.1" y="199.4">PC0/ADC0</text>
<text x="155.4" y="203.2">PD4/T0/XCK</text>
<text x="158.1" y="198.1">PD6/AIN0</text>
<text x="160.3" y="200.7">PD5/T1</text>
<text x="171.3" y="202.1">4</text>
<text x="171.3" y="199.6">5</text>
<text x="183.7" y="200.7">CS</text>
<text x="193.9" y="202.9">XS</text>
<text x="203.6" y="200.1">3</text>
<text x="208.6" y="201.2">HOME</text>
<text x="229.6" y="203.7">SENS1</text>
<text x="231.7" y="198.6">INH2</text>
<text x="240.3" y="202.6">14</text>
<text x="312.8" y="202.3">9</text>
<text x="317.8" y="203.4">EN2</text>
<text x="86.4" y="206.7">HOME_SW</text>
<text x="107.7" y="208.4">A4</text>
<text x="107.7" y="205.9">A3</text>
<text x="114.1" y="209.5">PC4/ADC4/SDA</text>
<text x="114.1" y="207">PC3/ADC3</text>
<text x="114.1" y="204.5">PC2/ADC2</text>
<text x="158.2" y="208.3">PD2/INT0</text>
<text x="158.2" y="205.7">PD3/INT1</text>
<text x="171.3" y="209.7">1</text>
<text x="171.3" y="207.2">2</text>
<text x="171.3" y="204.6">3</text>
<text x="194.1" y="206.5">YS</text>
<text x="194.1" y="209.8">ZS</text>
<text x="202.6" y="205.1">11</text>
<text x="208.6" y="206.2">CONTROL</text>
<text x="229.6" y="206.2">SENS2</text>
<text x="240.3" y="205.1">13</text>
<text x="311.7" y="204.9">10</text>
<text x="311.7" y="207.4">15</text>
<text x="317.8" y="206">IN3</text>
<text x="317.8" y="208.5">IN4</text>
<text x="324.3" y="208.7">GND</text>
<text x="332" y="208.7">GND OUT4</text>
<text x="337.5" y="206">OUT3</text>
<text x="347" y="204.9">11</text>
<text x="347" y="207.4">14</text>
<text x="107.7" y="211">A5</text>
<text x="114.1" y="212.1">PC5/ADC5/SCL</text>
<text x="171.3" y="212.3">0</text>
<text x="202.5" y="212.8">16</text>
<text x="202.5" y="210.2">15</text>
<text x="208.6" y="213.9">OSC</text>
<text x="208.6" y="211.3">VREF</text>
<text x="220.2" y="214">GND</text>
<text x="230.7" y="213.9">SYNC</text>
<text x="240.3" y="212.8">1</text>
<text x="344.7" y="215">L293D</text>
<text x="112.6" y="219.8">ARDUINO UNO R3</text>
<text x="189.6" y="221.1">10k</text>
<text x="223.2" y="220.1">2</text>
<text x="238" y="220.3">L297</text>
<text x="209.4" y="224.2">1nF</text>
<text x="235.4" y="233.8">12</text>
<text x="214.7" y="238.9">10</text>
<text x="232.5" y="240">VCC</text>
<text x="252.5" y="238.9">4</text>
<text x="214.7" y="244">19</text>
<text x="214.7" y="241.5">20</text>
<text x="220.8" y="245.1">HALF/FULL</text>
<text x="220.8" y="242.6">RESET</text>
<text x="220.8" y="240">ENABLE</text>
<text x="247.2" y="245.1">C</text>
<text x="247.3" y="240">A</text>
<text x="247.3" y="242.6">B</text>
<text x="252.5" y="241.5">6</text>
<text x="252.5" y="244">7</text>
<text x="328.6" y="241.7">16</text>
<text x="336.2" y="241.7">8</text>
<text x="119.4" y="249.2">DCD</text>
<text x="119.5" y="251.7">DSR</text>
<text x="127.8" y="250.6">6</text>
<text x="127.8" y="248.1">1</text>
<text x="214.7" y="246.5">17</text>
<text x="214.7" y="249.1">18</text>
<text x="220.8" y="247.6">CW/CCW</text>
<text x="220.8" y="250.2">CLOCK</text>
<text x="243.9" y="250.2">INH1</text>
<text x="247.2" y="247.6">D</text>
<text x="252.5" y="246.5">9</text>
<text x="252.5" y="249.1">5</text>
<text x="252.5" y="251.6">8</text>
<text x="314.1" y="246.8">2</text>
<text x="314.1" y="249.3">7</text>
<text x="314.1" y="251.9">1</text>
<text x="319.1" y="247.9">IN1</text>
<text x="319.1" y="250.4">IN2</text>
<text x="325.9" y="247.8">VSS</text>
<text x="334.2" y="247.8">VS</text>
<text x="338.8" y="247.9">OUT1</text>
<text x="338.8" y="250.4">OUT2</text>
<text x="348.3" y="246.8">3</text>
<text x="348.3" y="249.3">6</text>
<text x="448.4" y="251.2">Zs</text>
<text x="119.5" y="254.2">RXD</text>
<text x="119.7" y="256.8">RTS</text>
<text x="127.8" y="253.1">2</text>
<text x="127.8" y="255.7">7</text>
<text x="215.8" y="254.2">3</text>
<text x="220.8" y="255.3">HOME</text>
<text x="241.8" y="257.8">SENS1</text>
<text x="243.9" y="252.7">INH2</text>
<text x="252.5" y="256.7">14</text>
<text x="319.1" y="253">EN1</text>
<text x="434.2" y="252.3">10k</text>
<text x="119.7" y="259.3">TXD</text>
<text x="119.7" y="261.9">CTS</text>
<text x="127.8" y="258.2">3</text>
<text x="127.8" y="260.8">8</text>
<text x="127.8" y="263.3">4</text>
<text x="163.4" y="258.3">RXD</text>
<text x="163.4" y="263.4">TXD</text>
<text x="214.8" y="259.2">11</text>
<text x="220.8" y="260.3">CONTROL</text>
<text x="241.8" y="260.3">SENS2</text>
<text x="252.5" y="259.2">13</text>
<text x="313" y="262">10</text>
<text x="314.1" y="259.5">9</text>
<text x="319.1" y="263.1">IN3</text>
<text x="319.1" y="260.6">EN2</text>
<text x="338.8" y="263.1">OUT3</text>
<text x="348.3" y="262">11</text>
<text x="119.6" y="264.4">DTR</text>
<text x="121.9" y="266.9">RI</text>
<text x="127.8" y="265.8">9</text>
<text x="163.4" y="268.5">RTS</text>
<text x="214.7" y="266.9">16</text>
<text x="214.7" y="264.3">15</text>
<text x="220.8" y="268">OSC</text>
<text x="220.8" y="265.4">VREF</text>
<text x="232.4" y="268.1">GND</text>
<text x="242.9" y="268">SYNC</text>
<text x="252.5" y="266.9">1</text>
<text x="313" y="264.6">15</text>
<text x="319.1" y="265.7">IN4</text>
<text x="325.6" y="265.8">GND</text>
<text x="333.2" y="265.8">GND OUT4</text>
<text x="348.3" y="264.6">14</text>
<text x="163.4" y="273.6">CTS</text>
<text x="235.4" y="274.2">2</text>
<text x="250.2" y="274.4">L297</text>
<text x="346" y="272.2">L293D</text>
<text x="107.3" y="278.5">COMPIM</text>
<text x="205.3" y="277.2">10</text>
<text x="207.6" y="277.2">k</text>
<text x="222.1" y="279.3">1nF</text>
<text x="162.9" y="285">RXD</text>
<text x="162.9" y="290.1">TXD</text>
<text x="162.9" y="295.1">RTS</text>
<text x="162.9" y="300.2">CTS</text>
</g>
<g font-size="2.4" fill="#800000">
<text x="44.5" y="49.4">SD Card</text>
<text x="112.5" y="275">ERROR</text>
</g>
<text font-size="2.4" fill="#0f0" x="105.5" y="117.3">27.0</text>
<g font-size="2.4" fill="#008000">
<text x="391.4" y="148.1">+88.8</text>
<text x="391.4" y="202.7">+88.8</text>
<text x="391.4" y="266.2">+88.8</text>
</g>
<g font-size="2.4" fill="#fff">
<text x="154.6" y="213.4">RX PD0/RXD</text>
<text x="154.7" y="210.8">TX PD1/TXD</text>
</g>
<text font-size="2.2" fill="#0085e8" x="128.6" y="162.3" transform="rotate(90 128.6 162.3)">microcontrolandos.blogspot.com</text>
<g font-size="1.9" fill="#ff0">
<text x="174" y="260.2">VT52, VT100, ANSI</text>
<text x="173.5" y="286.8">VT52, VT100, ANSI</text>
</g>
<g font-size="1.7" fill="#fff">
<text x="140" y="193.9" transform="rotate(-90 140 193.9)">1121</text>
<text x="141.2" y="202.1" transform="rotate(-90 141.2 202.1)">ATMEGA328P-PU</text>
</g>
<g font-size="1.4" fill="#ff0">
<text x="171.5" y="271.6">Xmodem, Ymodem, Zmodem</text>
<text x="171" y="298.3">Xmodem, Ymodem, Zmodem</text>
</g>
</svg>
